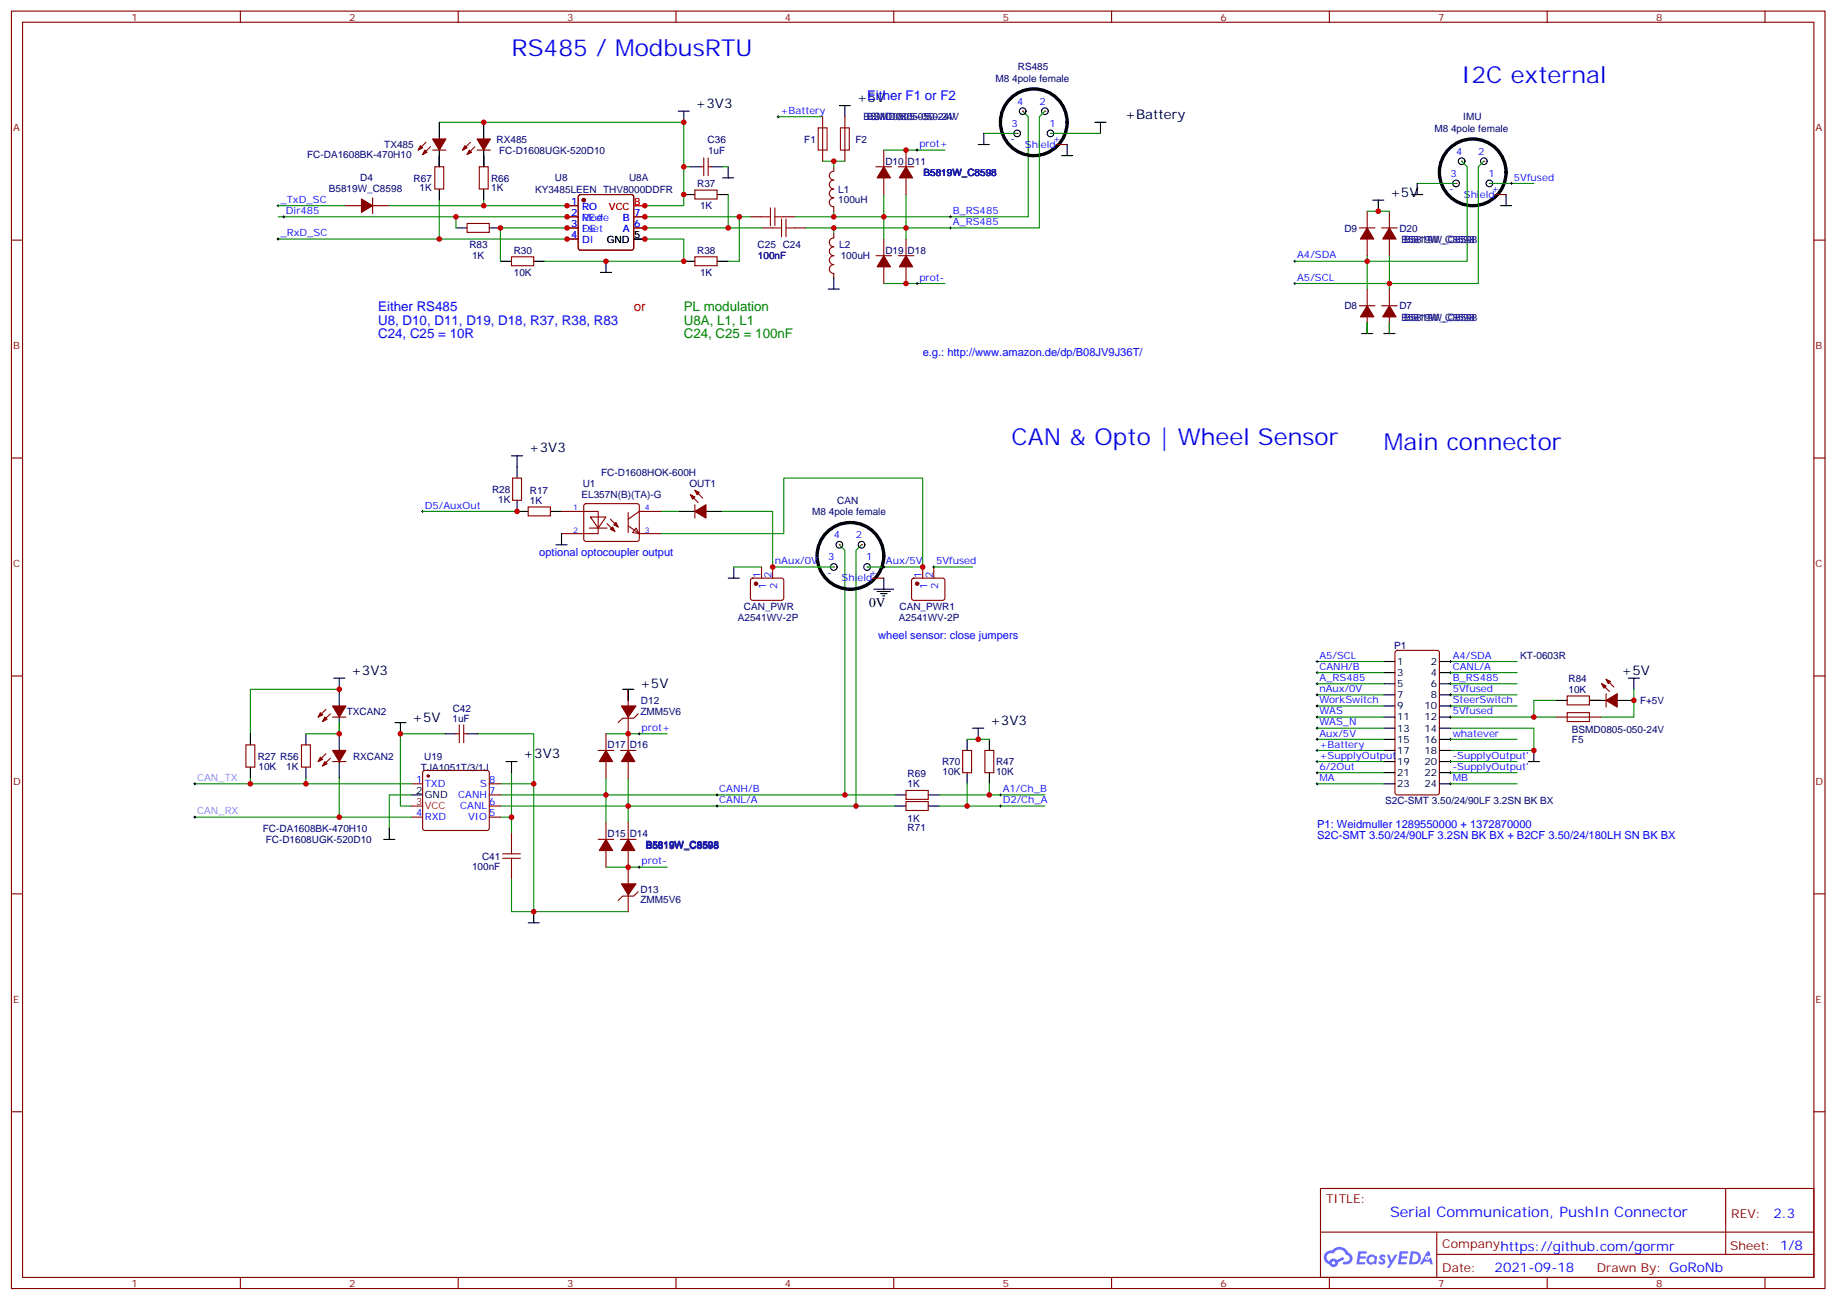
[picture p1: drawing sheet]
<svg xmlns="http://www.w3.org/2000/svg" width="583mm" height="413mm" viewBox="0 0 583 413" stroke-linecap="round" stroke-linejoin="round" font-family="sans-serif">
<g fill="none" stroke="#870000" stroke-width=".35">
<path d="M3.6 3.5h575.8v405.4h-575.8zM7.2 7.1h568.6v398.2h-568.6zM76.3 3.5v3.6M145.5 3.5v3.6M214.6 3.5v3.6M283.7 3.5v3.6M352.9 3.5v3.6M422 3.5v3.6M491.2 3.5v3.6M560.3 3.5v3.6M3.6 76.2h3.6M575.8 76.2h3.6"/>
<path d="M3.6 145.3h3.6M575.8 145.3h3.6M3.6 214.5h3.6M575.8 214.5h3.6M3.6 283.6h3.6M575.8 283.6h3.6M3.6 352.8h3.6M575.8 352.8h3.6M419.2 377.1h156.6v28.2h-156.6zM547.8 377.1v20.9M419.2 391h156.5M456.1 398h119.6"/>
<path d="M456.1 391v14.1M76.3 405.3v3.6M145.5 405.3v3.6M214.6 405.3v3.6M283.7 405.3v3.6M352.9 405.3v3.6M422 405.3v3.6M491.2 405.3v3.6M560.3 405.3v3.6"/>
</g>
<g fill="#5487ff">
<path d="M438.2 398.3a1.22 1.22 0 0 1 1.7 .3l-.4 .5a.47 .47 0 0 0-.3-.4 .47 .47 0 0 0-.5 .2l.1 .3a1.14 1.14 0 0 1 .8 1.7 1.14 1.14 0 0 1-1.9 0l-.2-.2 .5-.5 .7 .4a.29 .29 0 0 0 .3-.3 .29 .29 0 0 0-.2-.3 1.04 1.04 0 0 1-.6-1.7z"/>
<path d="M431.2 397h2.4l.3 .2-.2 .5-1.8 .1-.1 .8h1.5l.3 .4-.3 .4h-1.6l-.2 1.1h1.7l.2 .3-.2 .3-2.6 .1z"/>
<path d="M444.3 397.1l2.7 .1-.1 .5-1.8 .1-.2 .8h1.6l.3 .4-.4 .4h-1.6l-.1 1.1h1.7l.2 .3-.2 .3-2.6 .1z"/>
<path d="M453.1 397.1h.7l.3 1.2-.6 .3a.69 .69 0 0 0-1 .3 .69 .69 0 0 0 .4 1 .69 .69 0 0 0 .9-.7l.5-.2 .6 2.2h-.8l-.2-.9h-1.8l-.5 .9h-.8z"/>
<path d="M440.3 398.1h.8l.6 1.9 1.1-1.9h.9l-2.6 4.2h-.8l.9-1.5z"/>
<path d="M447.9 397.1l-.6 4.1h1.3a2.11 2.11 0 0 0 2.5-2.1 2.11 2.11 0 0 0-2.5-2zM448.6 397.8a1.43 1.43 0 0 1 1.6 1.6 1.43 1.43 0 0 1-2 1.1z"/>
<path d="M434.2 398.7a1.54 1.54 0 0 0-.1 2.1 1.54 1.54 0 0 0 2.2 .2l.6 .2 .3-2.3-.6-.3a1.49 1.49 0 0 0-2.4 .1zM434.5 399.7a.94 .94 0 0 1 1.8 0 .94 .94 0 0 1-1.8 0z"/>
<path d="M420.9 397.4a2.18 2.18 0 0 0 1.1 3.7 1.44 1.44 0 0 0 1.6 1 1.44 1.44 0 0 0 1.2-1.5l2-1-.5-.8-1.9 1a1.47 1.47 0 0 0-2.4 .4 1.39 1.39 0 0 1-.7-1.9 1.39 1.39 0 0 1 2-.5 2.12 2.12 0 0 1 2.2-1.3 2.12 2.12 0 0 1 1.9 1.7 1.14 1.14 0 0 1 1.1 1.4 1.14 1.14 0 0 1-1.7 .8 .43 .43 0 0 0-.5 .3 .43 .43 0 0 0 .4 .5 1.98 1.98 0 0 0 2.5-1.2 1.98 1.98 0 0 0-1.2-2.5 3.1 3.1 0 0 0-5.3-.7l-.9 .1zM422.8 400.7a.55 .55 0 0 1 1.1 0 .55 .55 0 0 1-1.1 0z"/>
<circle cx="453.1" cy="399.2" r=".26"/>
</g>
<g fill="none" stroke="#008700" stroke-width=".35">
<path d="M139.5 38.8h77.6v26.5h-12.4M324.7 35.3l1.7 1.7v31.8h-45.8M139.5 49.4v3.5M153.6 49.4v3.5M280.6 47.6h19.4M88.3 68.8h91.7M88.3 75.8h91.7M139.5 63.5v12.3M204.7 75.8h12.4v7.1M231.2 61.7v10.6M234.7 68.8v14.1h-3.5M280.6 61.7v14.1"/>
<path d="M287.6 61.7v14.1M280.6 90h19.4M266.5 172.9l1.7 1.7v77.6h-109.3M273.5 172.9l-1.8 1.7v81.2h-112.8M107.7 218.7h-28.2v14.1M199.4 218.7v3.6M107.7 229.3v3.5h-10.6M141.2 232.8h-14.1v23h3.5M151.8 232.8h17.6v15.9M192.4 232.8h19.4M61.8 259.3h68.8M61.8 248.7h68.8"/>
<path d="M97.1 246.9v1.8M107.7 246.9v12.4M130.6 252.2h-7v10.6M158.9 248.7h10.5v40.6M158.9 259.3h3.5M162.4 245.2v19.4M192.4 246.9v14.2M199.4 246.9v14.2M162.4 278.7v10.6h7M192.4 275.2h19.4M169.4 289.3h30"/>
</g>
<g fill="none" stroke="#870000" stroke-width=".35">
<path d="M135.2 45.2l-2.4 2.4M136.6 46.6l-2.4 2.4M137.3 47.6h4.3M138 52.9h2.9v7.1h-2.9zM149.3 45.2l-2.4 2.4M150.7 46.6l-2.4 2.4M151.4 47.6h4.3M152.2 52.9h2.8v7.1h-2.8zM222.4 52.9h1M223.4 50.1v5.6M224.8 50.1v5.6M224.8 52.9h1.1"/>
<path d="M180 65.3h3.6M180 68.8h3.6M180 72.3h3.6M180 75.8h3.6M183.8 61.9l.5-.2h16.2l.5 .2 .2 .5v16.3l-.2 .5-.5 .2h-16.2l-.5-.3-.2-.4v-16.3zM201.2 68.8h3.5M201.2 72.3h3.5M220.6 60.3h7v2.8h-7zM220.6 81.5h7v2.8h-7zM199.4 218.7v5.3M95.7 236.4h2.8v7h-2.8zM103.5 225.1l-2.5 2.4"/>
<path d="M103.5 239.2l-2.5 2.5M104.9 226.5l-2.5 2.5M105.6 227.5h4.2M144.7 232.8h1.1M145.8 230v5.7M147.2 230v5.7M147.2 232.8h1.1M199.4 227.5v5.3M202.6 226.5l-1.4 1.4h-3.5l-1.4 1.4M104.9 240.6l-2.5 2.5M105.6 241.7h4.2M130.6 248.7h3.6"/>
<path d="M130.6 259.3h3.6M134.4 244.7l.5-.2h19.7l.5 .2 .2 .5v17.6l-.2 .5-.5 .2h-19.7l-.5-.2-.2-.5v-17.6zM155.3 248.7h3.6M155.3 259.3h3.6M155.3 255.8h3.6M155.3 252.2h3.6M162.4 264.6v3.5M162.4 275.2v3.5M199.4 275.2v5.3M199.4 284v5.3M202.6 282.9l-1.4 1.4h-3.5l-1.4 1.5"/>
</g>
<g fill="#870000" stroke="#870000" stroke-width=".35">
<path d="M197.3 224h4.6l-2.5 3.5z"/>
<path d="M197.3 280.5h4.6l-2.5 3.5z"/>
<path d="M105.6 224h4.2l-2.1 3.5z"/>
<path d="M103.1 227.5l.7 .7-1.4 .8z"/>
<path d="M101.7 226.1l.7 .7-1.4 .7z"/>
<path d="M105.6 238.1h4.2l-2.1 3.6z"/>
<path d="M103.1 241.7l.7 .7-1.4 .7z"/>
<path d="M101.7 240.2l.7 .7-1.4 .8z"/>
<path d="M137.3 44.1h4.3l-2.1 3.5z"/>
<path d="M134.9 47.6l.7 .7-1.4 .7z"/>
<path d="M133.5 46.2l.7 .7-1.4 .7z"/>
<path d="M151.4 44.1h4.3l-2.1 3.5z"/>
<path d="M149 47.6l.7 .7-1.4 .7z"/>
<path d="M147.6 46.2l.7 .7-1.4 .7z"/>
<circle cx="135.9" cy="246.2" r=".35"/>
<circle cx="185.3" cy="63.5" r=".53"/>
</g>
<g fill="none" stroke="#000" stroke-width=".35">
<path d="M139.5 38.8v5.3M153.6 38.8v5.3M139.5 47.6v5.3M139.5 60v3.5M153.6 47.6v5.3M153.6 60v3.5M218.8 52.9h3.6M225.9 52.9h3.5M201.2 75.8h3.5M217.1 61.7h3.5M227.6 61.7h3.6M217.1 82.9h3.5"/>
<path d="M227.6 82.9h3.6M107.7 218.7v5.3M97.1 232.8v3.6M107.7 227.5v10.6M141.2 232.8h3.5M148.3 232.8h3.5M97.1 243.4v3.5M107.7 241.7v5.2M130.6 252.2h3.6"/>
</g>
<path d="M201.2 65.3h3.5M130.6 255.8h3.6" fill="none" stroke="#f00" stroke-width=".35"/>
<path d="M159.6 272.3h5.6M159.6 270.9h5.6M162.4 268.1v2.8M162.4 272.3v2.9" fill="none" stroke="#a10000" stroke-width=".35"/>
<path d="M89.7 68.8h.7M90.1 68.4v.7" fill="none" stroke="#000" stroke-width=".32"/>
<circle cx="328.2" cy="38.8" r="10.6" fill="none" stroke="#000" stroke-width="1.1"/>
<g fill="#870000">
<circle cx="333.5" cy="42.3" r=".18"/>
<circle cx="322.9" cy="42.3" r=".18"/>
<circle cx="324.7" cy="35.3" r=".18"/>
<circle cx="331.7" cy="35.3" r=".18"/>
</g>
<g fill="none" stroke="#000" stroke-width=".35">
<circle cx="324.7" cy="35.3" r="1.06"/>
<circle cx="331.7" cy="35.3" r="1.06"/>
<circle cx="322.9" cy="42.3" r="1.06"/>
<circle cx="333.5" cy="42.3" r="1.06"/>
</g>
<path d="M335.2 45.9h3.6" fill="none" stroke="#870000" stroke-width=".35"/>
<path d="M331.7 35.3l-1.7 1.7v35.3h-42.4" fill="none" stroke="#008700" stroke-width=".35"/>
<circle cx="270" cy="176.4" r="10.6" fill="none" stroke="#000" stroke-width="1.1"/>
<g fill="#870000">
<circle cx="275.3" cy="179.9" r=".18"/>
<circle cx="264.7" cy="179.9" r=".18"/>
<circle cx="266.5" cy="172.9" r=".18"/>
<circle cx="273.5" cy="172.9" r=".18"/>
</g>
<g fill="none" stroke="#000" stroke-width=".35">
<path d="M277.4 187h6.3M278.4 187.7h4.3M279.5 188.4h2.1M280.2 189.1h.7M280.6 183.4v3.6"/>
<circle cx="264.7" cy="179.9" r="1.06"/>
<circle cx="266.5" cy="172.9" r="1.06"/>
<circle cx="273.5" cy="172.9" r="1.06"/>
<circle cx="275.3" cy="179.9" r="1.06"/>
</g>
<path d="M277 183.4h3.6" fill="none" stroke="#870000" stroke-width=".35"/>
<circle cx="467.5" cy="54.7" r="10.6" fill="none" stroke="#000" stroke-width="1.1"/>
<g fill="#870000">
<circle cx="472.8" cy="58.2" r=".18"/>
<circle cx="462.2" cy="58.2" r=".18"/>
<circle cx="464" cy="51.2" r=".18"/>
<circle cx="471.1" cy="51.2" r=".18"/>
</g>
<g fill="none" stroke="#000" stroke-width=".35">
<path d="M215.3 35.3h3.5M217.1 35.3v3.5M266.5 33.5h3.5M268.2 33.5v3.5M347.6 38.8h3.5M349.4 38.8v3.5M229.4 56.4h3.5M231.2 52.9v3.5M310.6 45.9h3.5M312.3 42.3v3.6M337 49.4h3.5M338.8 45.9v3.5"/>
<path d="M449.9 58.2v3.5M144.7 72.3h3.6M155.3 72.3h3.6M201.2 75.8h3.5M435.8 63.5h3.5M437.6 63.5v3.5M448.1 61.7h3.6M476.4 65.3h3.5M478.1 61.7v3.6M158.9 82.9h3.5M169.4 82.9h3.6M190.6 86.4h3.5"/>
<path d="M192.4 82.9v3.5M262.9 91.7h3.6M264.7 88.2v3.5M432.3 105.8h3.5M434 102.3v3.5M439.3 105.8h3.5M441.1 102.3v3.5M162.4 144.6h3.5M164.1 158.8v3.5h3.6M164.1 144.6v7.1M174.7 162.3h3.6M176.5 172.9h3.5"/>
<path d="M178.3 169.3v3.6M215.3 162.3h5.3M224.1 162.3h5.3M232.9 179.9v3.5M231.2 183.4h3.5M105.9 215.2h3.6M107.7 215.2v3.5M197.7 218.7h3.5M199.4 218.7v3.6M439.3 209.9h3.5M439.3 213.4h3.5M439.3 217h3.5"/>
<path d="M457 209.9h3.5M457 213.4h3.5M457 217h3.5M516.9 215.2h3.6M518.7 215.2v3.5M79.5 232.8v3.6M125.3 229.3h3.6M127.1 229.3v3.5M307 234.6v3.5M308.8 231.1h3.5M310.6 231.1v3.5M314.1 234.6v3.5"/>
<path d="M439.3 220.5h3.5M439.3 224h3.5M439.3 227.5h3.5M439.3 231.1h3.5M439.3 234.6h3.5M439.3 238.1h3.5M457 220.5h3.5M457 224h3.5M457 227.5h3.5M457 231.1h3.5M457 234.6h3.5M457 238.1h3.5"/>
<path d="M486.9 238.1v3.6M494 222.3h3.5M504.6 222.3h5.3M513.4 222.3h5.3M79.5 243.4v3.5M160.6 241.7h3.5M162.4 241.7v3.5M284.1 252.2h3.5M284.1 255.8h3.5M294.7 252.2h3.5M294.7 255.8h3.5M307 245.2v3.5"/>
<path d="M314.1 245.2v3.5M439.3 241.7h3.5M439.3 245.2h3.5M439.3 248.7h3.5M457 241.7h3.5M457 245.2h3.5M457 248.7h3.5M485.2 241.7h3.5M121.8 266.3h3.5M123.6 262.8v3.5M167.7 292.8h3.5M169.4 289.3v3.5"/>
<circle cx="462.2" cy="58.2" r="1.06"/>
<circle cx="464" cy="51.2" r="1.06"/>
<circle cx="471.1" cy="51.2" r="1.06"/>
<circle cx="472.8" cy="58.2" r="1.06"/>
</g>
<g fill="none" stroke="#870000" stroke-width=".35">
<path d="M261.2 37v14.2M268.2 37v14.2M264.7 52.9v1.4a1.41 1.41 0 0 0-1.4 1.4 1.41 1.41 0 0 0 1.4 1.5 1.41 1.41 0 0 0-1.4 1.4 1.41 1.41 0 0 0 1.4 1.4 1.41 1.41 0 0 0-1.4 1.4 1.41 1.41 0 0 0 1.4 1.4 1.41 1.41 0 0 0-1.4 1.4 1.41 1.41 0 0 0 1.4 1.4v1.4M278.1 52.9h4.9M280.6 47.6v5.3M280.6 56.4v5.3M285.2 52.9h4.9M287.6 47.6v5.3M287.6 56.4v5.3M109.5 65.3h5.3M118.3 62.8v4.9M118.3 65.3h5.3"/>
<path d="M148.3 70.9h7v2.8h-7zM180 65.3h3.6M180 72.3h3.6M180 68.8h3.6M180 75.8h3.6M183.8 61.9l.5-.2h16.2l.5 .2 .2 .5v16.3l-.2 .5-.5 .2h-16.2l-.5-.3-.2-.4v-16.3zM201.2 72.3h3.5M201.2 68.8h3.5M238.2 68.8h3.6M241.8 72.3h3.5M248.8 68.8h3.5M252.3 72.3h3.6"/>
<path d="M264.7 74.1v1.4a1.41 1.41 0 0 0-1.4 1.4 1.41 1.41 0 0 0 1.4 1.4 1.41 1.41 0 0 0-1.4 1.4 1.41 1.41 0 0 0 1.4 1.4 1.41 1.41 0 0 0-1.4 1.5 1.41 1.41 0 0 0 1.4 1.4 1.41 1.41 0 0 0-1.4 1.4 1.41 1.41 0 0 0 1.4 1.4v1.4M280.6 75.8v5.3M287.6 75.8v5.3M431.6 72.3h4.9M434 67v5.3M434 75.8v5.3M438.6 72.3h4.9M441.1 67v5.3M441.1 75.8v5.3M474.6 61.7h3.5M162.4 81.5h7v2.8h-7zM278.1 81.1h4.9"/>
<path d="M280.6 84.7v5.3M285.2 81.1h4.9M287.6 84.7v5.3M431.6 97h4.9M434 91.7v5.3M438.6 97h4.9M441.1 91.7v5.3M434 100.5v5.3M441.1 100.5v5.3M162.7 151.7h2.9v7.1h-2.9zM219.2 157l2.5 2.5M220.6 155.6l2.5 2.4"/>
<path d="M167.7 160.9h7v2.8h-7zM178.3 162.3h11.6v7h-11.6M185.5 160l.5-.2 16.5 .1 .5 .6-.1 10.9-.7 .4-16.5-.1-.4-.6v-10.6zM187.1 167.6h5.6M187.4 164h5l-2.5 3.6zM192.7 166.2l2.5 2.4M193.8 164.7l2.5 2.5M199.4 162.6v6.4M199.4 166.9l3.6 2.4h7M201.9 167.6l1.1 1.7-2.2-.3zM210 162.3h-7l-3.6 2.4M220.6 160.2v4.2"/>
<path d="M241.8 179.9v3.5M245.3 179.9v3.5M292.9 179.9v3.5M296.4 179.9v3.5M238.5 183.7l.4-.3 9.5 .1 .4 .7-.1 5.9-.6 .4-9.4-.1-.5-.6v-5.6zM289.6 183.7l.5-.3 9.4 .1 .5 .7-.1 5.9-.6 .4-9.5-.1-.4-.6v-5.6zM443.1 206.6l.4-.2h12.7l.7 .4 .1 44.7-.5 .7h-13l-.6-.4-.1-44.7zM508.5 217l2.4 2.4M509.9 215.5l2.4 2.5M78.1 236.4h2.8v7h-2.8zM189.9 238.1h4.9M192.4 232.8v5.3"/>
<path d="M197 238.1h4.9M199.4 232.8v5.3M305.6 238.1h2.8v7.1h-2.8zM312.7 238.1h2.8v7.1h-2.8zM494 227.5h14.1M497.5 220.8h7.1v2.9h-7.1zM509.9 220.1v4.3M192.4 241.7v5.2M199.4 241.7v5.2M287.6 250.8h7.1v2.8h-7.1zM287.6 254.4h7.1v2.8h-7.1zM189.9 266.3h4.9"/>
<path d="M192.4 261.1v5.2M192.4 269.9v5.3M197 266.3h4.9M199.4 261.1v5.2M199.4 269.9v5.3"/>
</g>
<g fill="none" stroke="#008700" stroke-width=".35">
<path d="M247.1 37h14.1M217.1 52.9h1.7M229.4 52.9h1.8M261.2 51.2h7M264.7 51.2v1.7M312.3 42.3h10.6M333.5 42.3h15.9M449.9 58.2h12.3M464 51.2l1.8 1.7v30h-54.7M471.1 51.2l-1.8 1.7v37.1h-58.2M472.8 58.2h14.1M88.3 65.3h21.2"/>
<path d="M144.7 68.8v3.5M153.6 63.5v1.8h-30M153.6 65.3h26.4M180 72.3h-21.1v10.6M204.7 68.8h33.5M204.7 72.3h37.1M252.3 68.8h28.3M255.9 72.3h31.7M264.7 67v1.8M264.7 72.3v1.8M434 67h7.1M173 82.9h44.1"/>
<path d="M434 81.1v10.6M441.1 81.1v10.6M434 102.3v3.5M441.1 102.3v3.5M134.2 162.3h29.9M210 169.3h38.8v-17.6h44.1v28.2h-17.6M210 162.3h5.3M229.4 162.3h15.9v17.6h19.4M232.9 179.9h8.9M296.4 179.9h12.4M418.1 209.9h21.2M418.1 213.4h21.2"/>
<path d="M418.1 217h21.2M460.5 209.9h21.1M460.5 213.4h21.1M460.5 217h21.1M518.7 218.7v8.8h-10.6M307 234.6h7.1M418.1 227.5h21.2M418.1 234.6h21.2M418.1 231.1h21.2M418.1 238.1h21.2M418.1 224h21.2M418.1 220.5h21.2"/>
<path d="M460.5 231.1h26.4v7h-26.4M460.5 234.6h21.1M460.5 224h21.1M460.5 220.5h21.1M486.9 227.5h7.1M494 222.3h-7.1v5.2h-26.4M504.6 222.3h3.5M79.5 246.9v1.8M268.2 252.2h15.9M271.7 255.8h12.4M298.2 252.2h33.5M298.2 255.8h33.5"/>
<path d="M307 248.7v7.1M314.1 248.7v3.5M418.1 248.7h21.2M418.1 245.2h21.2M418.1 241.7h21.2M460.5 248.7h21.1M460.5 245.2h21.1M460.5 241.7h21.1"/>
</g>
<g fill="none" stroke="#000" stroke-width=".32">
<path d="M246.7 37h.7M247.1 36.7v.7M290.8 47.6h.7M291.1 47.3v.7M479.5 58.2h.7M479.9 57.9v.7M87.9 75.8h.8M87.9 65.3h.8M88.3 64.9v.7M88.3 75.5v.7M301.4 72.3h.7M301.4 68.8h.7"/>
<path d="M301.7 68.4v.7M301.7 72v.7M290.8 90h.7M291.1 89.6v.7M410.7 90h.7M410.7 82.9h.7M411.1 82.6v.7M411.1 89.6v.7M133.8 162.3h.7M134.2 161.9v.7M244.9 179.9h.7M245.3 179.6v.7"/>
<path d="M280.2 179.9h.7M280.6 179.6v.7M296.1 179.9h.7M296.4 179.6v.7M417.8 217h.7M417.8 213.4h.7M417.8 209.9h.7M418.1 209.6v.7M418.1 213.1v.7M418.1 216.6v.7M460.1 217h.7M460.1 213.4h.7"/>
<path d="M460.1 209.9h.7M460.5 209.6v.7M460.5 213.1v.7M460.5 216.6v.7M202.6 232.8h.7M203 232.5v.7M417.8 227.5h.7M417.8 234.6h.7M417.8 231.1h.7M417.8 238.1h.7M417.8 220.5h.7M417.8 224h.7"/>
<path d="M418.1 220.1v.7M418.1 223.7v.7M418.1 227.2v.7M418.1 230.7v.7M418.1 234.2v.8M418.1 237.8v.7M460.1 227.5h.7M460.1 234.6h.7M460.1 220.5h.7M460.1 224h.7M460.5 220.1v.7M460.5 223.7v.7"/>
<path d="M460.5 227.2v.7M460.5 234.2v.8M61.5 248.7h.7M61.5 259.3h.7M61.8 248.4v.7M61.8 258.9v.7M227.3 255.8h.7M227.3 252.2h.7M227.6 251.9v.7M227.6 255.4v.7M317.3 255.8h.7M317.3 252.2h.7"/>
<path d="M317.6 251.9v.7M317.6 255.4v.7M417.8 245.2h.7M417.8 248.7h.7M417.8 241.7h.7M418.1 241.3v.7M418.1 244.8v.7M418.1 248.4v.7M460.1 245.2h.7M460.1 248.7h.7M460.1 241.7h.7M460.5 241.3v.7"/>
<path d="M460.5 244.8v.7M460.5 248.4v.7M202.6 275.2h.7M203 274.8v.7"/>
</g>
<g fill="#870000" stroke="#870000" stroke-width=".35">
<path d="M509.9 222.3l3.5-2.2v4.3z"/>
<path d="M508.5 217l1.4 .7-.7 .7z"/>
<path d="M509.9 215.5l1.4 .8-.7 .7z"/>
<path d="M280.6 52.9l2.1 3.5h-4.3z"/>
<path d="M287.6 52.9l2.1 3.5h-4.2z"/>
<path d="M287.6 81.1l2.1 3.6h-4.2z"/>
<path d="M280.6 81.1l2.1 3.6h-4.3z"/>
<path d="M199.4 266.3l2.1 3.6h-4.2z"/>
<path d="M192.4 266.3l2.1 3.6h-4.2z"/>
<path d="M199.4 238.1l2.1 3.6h-4.2z"/>
<path d="M192.4 238.1l2.1 3.6h-4.2z"/>
<path d="M114.8 63.1l3.5 2.2-3.5 2.1z"/>
<path d="M441.1 97l2.1 3.5h-4.2z"/>
<path d="M434 97l2.1 3.5h-4.2z"/>
<path d="M220.6 162.3l3.5-2.1v4.2z"/>
<path d="M219.2 157l1.4 .7-.7 .7z"/>
<path d="M220.6 155.6l1.4 .7-.7 .7z"/>
<path d="M193.8 167.9l.7-.7 .7 1.4z"/>
<path d="M194.8 166.5l.7-.7 .8 1.4z"/>
<path d="M434 72.3l2.1 3.5h-4.2z"/>
<path d="M441.1 72.3l2.1 3.5h-4.2z"/>
<circle cx="240" cy="185.2" r=".53"/>
<circle cx="291.1" cy="185.2" r=".53"/>
<circle cx="185.3" cy="63.5" r=".53"/>
</g>
<path d="M259.8 40.6h2.8v7h-2.8zM266.8 40.6h2.8v7h-2.8zM241.8 68.8h2.8M244.6 66v5.6M245.3 72.3h2.8M246 68.8h2.8M246 66v5.6M248.1 69.5v5.6M249.5 72.3h2.8M249.5 69.5v5.6M497.5 226.1h7.1v2.9h-7.1z" fill="none" stroke="#a10000" stroke-width=".35"/>
<path d="M201.2 65.3h3.5" fill="none" stroke="#f00" stroke-width=".35"/>
<g fill="#c00">
<circle cx="169.4" cy="248.7" r=".88"/>
<circle cx="169.4" cy="289.3" r=".88"/>
<circle cx="127.1" cy="232.8" r=".88"/>
<circle cx="199.4" cy="275.2" r=".88"/>
<circle cx="199.4" cy="255.8" r=".88"/>
<circle cx="192.4" cy="252.2" r=".88"/>
<circle cx="107.7" cy="232.8" r=".88"/>
<circle cx="162.4" cy="259.3" r=".88"/>
<circle cx="234.7" cy="68.8" r=".88"/>
<circle cx="231.2" cy="72.3" r=".88"/>
<circle cx="139.5" cy="75.8" r=".88"/>
<circle cx="217.1" cy="61.7" r=".88"/>
<circle cx="287.6" cy="90" r=".88"/>
<circle cx="280.6" cy="68.8" r=".88"/>
<circle cx="287.6" cy="72.3" r=".88"/>
<circle cx="153.6" cy="65.3" r=".88"/>
<circle cx="486.9" cy="227.5" r=".88"/>
<circle cx="518.7" cy="222.2" r=".88"/>
<circle cx="287.6" cy="47.6" r=".88"/>
<circle cx="107.7" cy="259.3" r=".88"/>
<circle cx="79.5" cy="248.7" r=".88"/>
<circle cx="97.1" cy="248.7" r=".88"/>
<circle cx="434" cy="82.9" r=".88"/>
<circle cx="441.1" cy="90" r=".88"/>
<circle cx="486.9" cy="238.1" r=".88"/>
<circle cx="268.2" cy="252.2" r=".88"/>
<circle cx="271.7" cy="255.8" r=".88"/>
<circle cx="437.6" cy="67" r=".88"/>
<circle cx="217.1" cy="38.8" r=".88"/>
<circle cx="107.7" cy="218.7" r=".88"/>
<circle cx="245.3" cy="179.9" r=".88"/>
<circle cx="292.9" cy="179.9" r=".88"/>
<circle cx="158.9" cy="72.3" r=".88"/>
<circle cx="144.7" cy="68.8" r=".88"/>
<circle cx="217.1" cy="82.9" r=".88"/>
<circle cx="264.7" cy="68.8" r=".88"/>
<circle cx="264.7" cy="72.3" r=".88"/>
<circle cx="153.6" cy="38.8" r=".88"/>
<circle cx="192.4" cy="82.9" r=".88"/>
<circle cx="217.1" cy="52.9" r=".88"/>
<circle cx="180" cy="65.3" r=".88"/>
<circle cx="180" cy="68.8" r=".88"/>
<circle cx="180" cy="72.3" r=".88"/>
<circle cx="180" cy="75.8" r=".88"/>
<circle cx="204.7" cy="75.8" r=".88"/>
<circle cx="204.7" cy="72.3" r=".88"/>
<circle cx="204.7" cy="68.8" r=".88"/>
<circle cx="204.7" cy="65.3" r=".88"/>
<circle cx="199.4" cy="232.8" r=".88"/>
<circle cx="264.7" cy="51.2" r=".88"/>
<circle cx="310.6" cy="234.6" r=".88"/>
<circle cx="307" cy="255.8" r=".88"/>
<circle cx="314.1" cy="252.2" r=".88"/>
<circle cx="164.1" cy="162.3" r=".88"/>
</g>
<g font-size="7.4" fill="#00f">
<text x="162.4" y="17.6">RS485 / ModbusRTU</text>
<text x="464" y="26.5">I2C external</text>
<text x="321.1" y="141.1">CAN &amp; Opto | Wheel Sensor</text>
<text x="439.3" y="142.9">Main connector</text>
</g>
<text font-size="4.6" fill="#00f" x="441.3" y="386.1">Serial Communication, PushIn Connector</text>
<g font-size="4.2">
<text x="220.8" y="34.2">+3V3</text>
<text x="272" y="32.5">+5V</text>
<text x="357.2" y="37.7">+Battery</text>
<text x="441.3" y="62.4">+5V</text>
<text x="167.9" y="143.6">+3V3</text>
<text x="276" y="192.6">0V</text>
<text x="111.4" y="214.1">+3V3</text>
<text x="514.8" y="214.1">+5V</text>
<text x="203.2" y="218.4">+5V</text>
<text x="130.9" y="229">+5V</text>
<text x="314.3" y="230">+3V3</text>
<text x="166.1" y="240.6">+3V3</text>
</g>
<g font-size="4.2" fill="#00f">
<text x="275.3" y="31.8">Either F1 or F2</text>
<text x="120.1" y="98.8">Either RS485</text>
<text x="120.1" y="103">U8, D10, D11, D19, D18, R37, R38, R83</text>
<text x="120.1" y="107.2">C24, C25 = 10R</text>
<text x="563" y="386.4">2.3</text>
<text x="474.5" y="403.7">2021-09-18</text>
</g>
<text font-size="4.2" fill="#f00" x="201.2" y="98.8">or</text>
<g font-size="4.2" fill="#060">
<text x="217.1" y="98.8">PL modulation</text>
<text x="217.1" y="103">U8A, L1, L1</text>
<text x="217.1" y="107.2">C24, C25 = 100nF</text>
</g>
<g font-size="3.9" fill="#800">
<text x="421" y="381.7">TITLE:</text>
<text x="549.6" y="386.4">REV:</text>
<text x="457.9" y="395.9">Company:https://github.com/gormr</text>
<text x="549.2" y="396.5">Sheet: 1/8</text>
<text x="457.9" y="403.6">Date:</text>
<text x="506.9" y="403.7">Drawn By: GoRoNb</text>
</g>
<g font-size="3.5" fill="#00f">
<text x="292.9" y="112.9">e.g.: http://www.amazon.de/dp/B08JV9J36T/</text>
<text x="171.2" y="176.4">optional optocoupler output</text>
<text x="278.8" y="202.8">wheel sensor: close jumpers</text>
<text x="418.1" y="262.8">P1: Weidmuller 1289550000 + 1372870000</text>
<text x="418.1" y="266.3">S2C-SMT 3.50/24/90LF 3.2SN BK BX + B2CF 3.50/24/180LH SN BK BX</text>
</g>
<g font-size="3.2" fill="#800">
<text x="41.7" y="6.5">1</text>
<text x="110.9" y="6.5">2</text>
<text x="180" y="6.5">3</text>
<text x="249.2" y="6.5">4</text>
<text x="318.3" y="6.5">5</text>
<text x="387.5" y="6.5">6</text>
<text x="456.6" y="6.5">7</text>
<text x="525.7" y="6.5">8</text>
<text x="4.2" y="41.6">A</text>
<text x="576.4" y="41.6">A</text>
<text x="4.2" y="110.8">B</text>
<text x="576.4" y="110.8">B</text>
<text x="4.2" y="179.9">C</text>
<text x="576.4" y="179.9">C</text>
<text x="4.2" y="249.1">D</text>
<text x="576.4" y="249.1">D</text>
<text x="4.2" y="318.2">E</text>
<text x="576.4" y="318.2">E</text>
<text x="41.7" y="408.3">1</text>
<text x="110.9" y="408.3">2</text>
<text x="180" y="408.3">3</text>
<text x="249.2" y="408.3">4</text>
<text x="318.3" y="408.3">5</text>
<text x="387.5" y="408.3">6</text>
<text x="456.6" y="408.3">7</text>
<text x="525.7" y="408.3">8</text>
</g>
<g font-size="3.2" fill="#000080">
<text x="323.1" y="22.3">RS485</text>
<text x="316" y="25.9">M8 4pole female</text>
<text x="275.2" y="38.2">BSMD0805-050-24V</text>
<text x="455.4" y="41.7">M8 4pole female</text>
<text x="464.5" y="38.2">IMU</text>
<text x="122" y="47">TX485</text>
<text x="157.7" y="45.2">RX485</text>
<text x="224.6" y="45.3">C36</text>
<text x="255.3" y="45.2">F1</text>
<text x="271.6" y="45.3">F2</text>
<text x="97.5" y="50.2">FC-DA1608BK-470H10</text>
<text x="158.4" y="48.8">FC-D1608UGK-520D10</text>
<text x="224.8" y="48.8">1uF</text>
<text x="281.1" y="52.3">D10</text>
<text x="288.1" y="52.3">D11</text>
<text x="114.4" y="57.6">D4</text>
<text x="131.3" y="57.6">R67</text>
<text x="155.9" y="57.6">R66</text>
<text x="176.1" y="57.6">U8</text>
<text x="199.7" y="57.6">U8A</text>
<text x="221.3" y="59.3">R37</text>
<text x="293.2" y="55.8">B5819W_C8598</text>
<text x="104.4" y="61">B5819W_C8598</text>
<text x="133.2" y="60.7">1K</text>
<text x="156" y="60.7">1K</text>
<text x="169.9" y="61.1">KY3485LEEN THV8000DDFR</text>
<text x="266.1" y="64.3">100uH</text>
<text x="266.1" y="61.1">L1</text>
<text x="222.3" y="66.4">1K</text>
<text x="426.8" y="73.5">D9</text>
<text x="444.3" y="73.5">D20</text>
<text x="445.7" y="77">B5819W_C8598</text>
<text x="149" y="78.8">R83</text>
<text x="149.9" y="82.3">1K</text>
<text x="163.1" y="80.5">R30</text>
<text x="221.3" y="80.5">R38</text>
<text x="240.5" y="78.8">C25 C24</text>
<text x="240.6" y="82.3">100nF</text>
<text x="266.4" y="78.8">L2</text>
<text x="266.9" y="82.3">100uH</text>
<text x="281.1" y="80.5">D19</text>
<text x="288.1" y="80.5">D18</text>
<text x="163.1" y="87.5">10K</text>
<text x="222.3" y="87.6">1K</text>
<text x="426.8" y="98.2">D8</text>
<text x="444.3" y="98.2">D7</text>
<text x="444.9" y="101.7">B5819W_C8598</text>
<text x="185" y="154.6">U1</text>
<text x="190.8" y="151.1">FC-D1608HOK-600H</text>
<text x="218.9" y="154.6">OUT1</text>
<text x="156.2" y="156.4">R28</text>
<text x="158.1" y="159.5">1K</text>
<text x="168.2" y="159.8">1K</text>
<text x="168.2" y="156.7">R17</text>
<text x="184.6" y="158.1">EL357N(B)(TA)-G</text>
<text x="265.8" y="159.9">CAN</text>
<text x="257.8" y="163.5">M8 4pole female</text>
<text x="234.2" y="197">A2541WV-2P</text>
<text x="236.2" y="193.4">CAN_PWR</text>
<text x="285.4" y="197">A2541WV-2P</text>
<text x="285.5" y="193.4">CAN_PWR1</text>
<text x="442.6" y="205.8">P1</text>
<text x="482.6" y="209.3">KT-0603R</text>
<text x="497.9" y="219.8">10K</text>
<text x="497.9" y="216.6">R84</text>
<text x="110.1" y="227">TXCAN2</text>
<text x="143.7" y="225.8">C42</text>
<text x="203.3" y="226.9">ZMM5V6</text>
<text x="203.5" y="223.4">D12</text>
<text x="520.6" y="223.4">F+5V</text>
<text x="143.7" y="229">1uF</text>
<text x="499" y="232.5">BSMD0805-050-24V</text>
<text x="192.9" y="237.5">D17</text>
<text x="199.9" y="237.5">D16</text>
<text x="499" y="235.7">F5</text>
<text x="81.8" y="241">R27 R56</text>
<text x="82.1" y="244.2">10K</text>
<text x="90.9" y="244.2">1K</text>
<text x="112.1" y="241.1">RXCAN2</text>
<text x="133.6" y="244.5">TJA1051T/3/1J</text>
<text x="134.7" y="241">U19</text>
<text x="299.1" y="242.8">R70</text>
<text x="299.3" y="246">10K</text>
<text x="316.2" y="246">10K</text>
<text x="316.2" y="242.8">R47</text>
<text x="288.1" y="249.8">1K</text>
<text x="288.1" y="246.6">R69</text>
<text x="439.7" y="255.2">S2C-SMT 3.50/24/90LF 3.2SN BK BX</text>
<text x="83.4" y="263.9">FC-DA1608BK-470H10</text>
<text x="288.1" y="260.7">1K</text>
<text x="288.1" y="263.8">R71</text>
<text x="84.4" y="267.5">FC-D1608UGK-520D10</text>
<text x="192.9" y="265.7">D15</text>
<text x="199.9" y="265.7">D14</text>
<text x="205" y="269.2">B5819W_C8598</text>
<text x="149.9" y="275.9">100nF</text>
<text x="153" y="272.8">C41</text>
<text x="203.3" y="286.5">ZMM5V6</text>
<text x="203.3" y="283.3">D13</text>
</g>
<g font-size="3.2" fill="#00f">
<text x="322.9" y="33.2">4</text>
<text x="330" y="33.2">2</text>
<text x="247.8" y="36.2">+Battery</text>
<text x="321.1" y="40.2">3</text>
<text x="333.2" y="40.2">1</text>
<text x="291.9" y="46.7">prot+</text>
<text x="320.7" y="45.2">-</text>
<text x="325.4" y="46.9">Shield</text>
<text x="334.2" y="45.2">+</text>
<text x="462.2" y="49">4</text>
<text x="469.3" y="49">2</text>
<text x="460.5" y="56.1">3</text>
<text x="472.6" y="56.1">1</text>
<text x="480.6" y="57.3">5Vfused</text>
<text x="89" y="64.4">_TxD_SC</text>
<text x="181.4" y="64.9">1</text>
<text x="460.1" y="61">-</text>
<text x="464.7" y="62.8">Shield</text>
<text x="473.5" y="61">+</text>
<text x="90.8" y="67.9">Dir485</text>
<text x="181.4" y="68.4">2</text>
<text x="181.4" y="72">3</text>
<text x="184.9" y="66.7">RO</text>
<text x="184.9" y="70.2">RE#</text>
<text x="184.9" y="70.2">Mode</text>
<text x="197.7" y="70.2">B</text>
<text x="201.4" y="72">6</text>
<text x="201.4" y="68.4">7</text>
<text x="302.4" y="71.4">A_RS485</text>
<text x="302.4" y="67.9">B_RS485</text>
<text x="89" y="75">_RxD_SC</text>
<text x="181.4" y="75.5">4</text>
<text x="184.9" y="73.7">DE</text>
<text x="184.9" y="77.3">DI</text>
<text x="184.9" y="73.7">Fset</text>
<text x="184.9" y="77.3">D</text>
<text x="197.7" y="73.7">A</text>
<text x="411.8" y="82">A4/SDA</text>
<text x="291.9" y="89.1">prot-</text>
<text x="411.8" y="89.1">A5/SCL</text>
<text x="134.9" y="161.4">D5/AuxOut</text>
<text x="264.7" y="170.7">4</text>
<text x="271.7" y="170.7">2</text>
<text x="246" y="179">nAux/0V</text>
<text x="262.9" y="177.8">3</text>
<text x="275" y="177.8">1</text>
<text x="281.3" y="179">Aux/5V</text>
<text x="297.1" y="179">5Vfused</text>
<text x="241.4" y="183.3" transform="rotate(-90 241.4 183.3)">1</text>
<text x="244.9" y="183.3" transform="rotate(-90 244.9 183.3)">2</text>
<text x="262.5" y="182.7">-</text>
<text x="267.2" y="184.5">Shield</text>
<text x="276" y="182.7">+</text>
<text x="292.6" y="183.3" transform="rotate(-90 292.6 183.3)">1</text>
<text x="296.1" y="183.3" transform="rotate(-90 296.1 183.3)">2</text>
<text x="243.2" y="186.8" transform="rotate(-90 243.2 186.8)">1</text>
<text x="246.7" y="186.8" transform="rotate(-90 246.7 186.8)">2</text>
<text x="294.3" y="186.8" transform="rotate(-90 294.3 186.8)">1</text>
<text x="297.9" y="186.8" transform="rotate(-90 297.9 186.8)">2</text>
<text x="418.9" y="209">A5/SCL</text>
<text x="461.2" y="209">A4/SDA</text>
<text x="418.9" y="212.5">CANH/B</text>
<text x="461.2" y="212.5">CANL/A</text>
<text x="418.9" y="216.1">A_RS485</text>
<text x="418.9" y="219.6">nAux/0V</text>
<text x="461.2" y="216.1">B_RS485</text>
<text x="461.2" y="219.6">5Vfused</text>
<text x="418.9" y="226.7">WAS</text>
<text x="418.9" y="223.1">WorkSwitch</text>
<text x="461.2" y="226.7">5Vfused</text>
<text x="461.2" y="223.1">SteerSwitch</text>
<text x="203.7" y="232">prot+</text>
<text x="418.9" y="230.2">WAS_N</text>
<text x="418.9" y="233.7">Aux/5V</text>
<text x="461.2" y="233.7">whatever</text>
<text x="418.9" y="237.2">+Battery</text>
<text x="418.9" y="240.8">+SupplyOutput</text>
<text x="418.9" y="244.3">6/2Out</text>
<text x="461.2" y="244.3">-SupplyOutput'</text>
<text x="461.2" y="240.8">-SupplyOutput'</text>
<text x="132.1" y="248.4">1</text>
<text x="134.9" y="249.8">TXD</text>
<text x="152.5" y="249.8">S</text>
<text x="155.3" y="251.9">7</text>
<text x="155.3" y="248.4">8</text>
<text x="228.4" y="251.4">CANH/B</text>
<text x="318.3" y="251.4">A1/Ch_B</text>
<text x="418.9" y="247.8">MA</text>
<text x="461.2" y="247.8">MB</text>
<text x="145.5" y="253.3">CANH</text>
<text x="146.1" y="256.8">CANL</text>
<text x="155.3" y="255.4">6</text>
<text x="228.4" y="254.9">CANL/A</text>
<text x="318.3" y="254.9">D2/Ch_A</text>
<text x="132.1" y="258.9">4</text>
<text x="134.9" y="260.4">RXD</text>
<text x="148.6" y="260.4">VIO</text>
<text x="155.3" y="258.9">5</text>
<text x="203.7" y="274.3">prot-</text>
</g>
<g font-size="3.2" fill="#f00">
<text x="201.4" y="64.9">8</text>
<text x="193.3" y="66.7">VCC</text>
<text x="132.1" y="255.4">3</text>
<text x="134.9" y="256.8">VCC</text>
</g>
<g font-size="3.2">
<text x="192.6" y="77.3">GND</text>
<text x="201.4" y="75.5">5</text>
<text x="443.5" y="211">1</text>
<text x="443.5" y="214.5">3</text>
<text x="454.2" y="211">2</text>
<text x="454.2" y="214.5">4</text>
<text x="443.5" y="218">5</text>
<text x="443.5" y="221.5">7</text>
<text x="454.2" y="218">6</text>
<text x="454.2" y="221.5">8</text>
<text x="443.5" y="225.1">9</text>
<text x="452.2" y="225.1">10</text>
<text x="443.5" y="228.6">11</text>
<text x="443.5" y="232.1">13</text>
<text x="452.2" y="228.6">12</text>
<text x="452.2" y="232.1">14</text>
<text x="443.5" y="235.7">15</text>
<text x="443.5" y="239.2">17</text>
<text x="452.2" y="235.7">16</text>
<text x="452.2" y="239.2">18</text>
<text x="443.5" y="242.7">19</text>
<text x="452.2" y="242.7">20</text>
<text x="132.1" y="251.9">2</text>
<text x="443.5" y="246.2">21</text>
<text x="443.5" y="249.8">23</text>
<text x="452.2" y="246.2">22</text>
<text x="452.2" y="249.8">24</text>
<text x="134.9" y="253.3">GND</text>
</g>
<g font-size="3.2" fill="#8080ff">
<text x="62.5" y="247.8">CAN_TX</text>
<text x="62.5" y="258.4">CAN_RX</text>
</g>
<g font-size="2.5" fill="#00f">
<text x="182" y="161.9">1</text>
<text x="204.7" y="161.9">4</text>
<text x="182" y="169">2</text>
<text x="204.7" y="169">3</text>
</g>
</svg>
